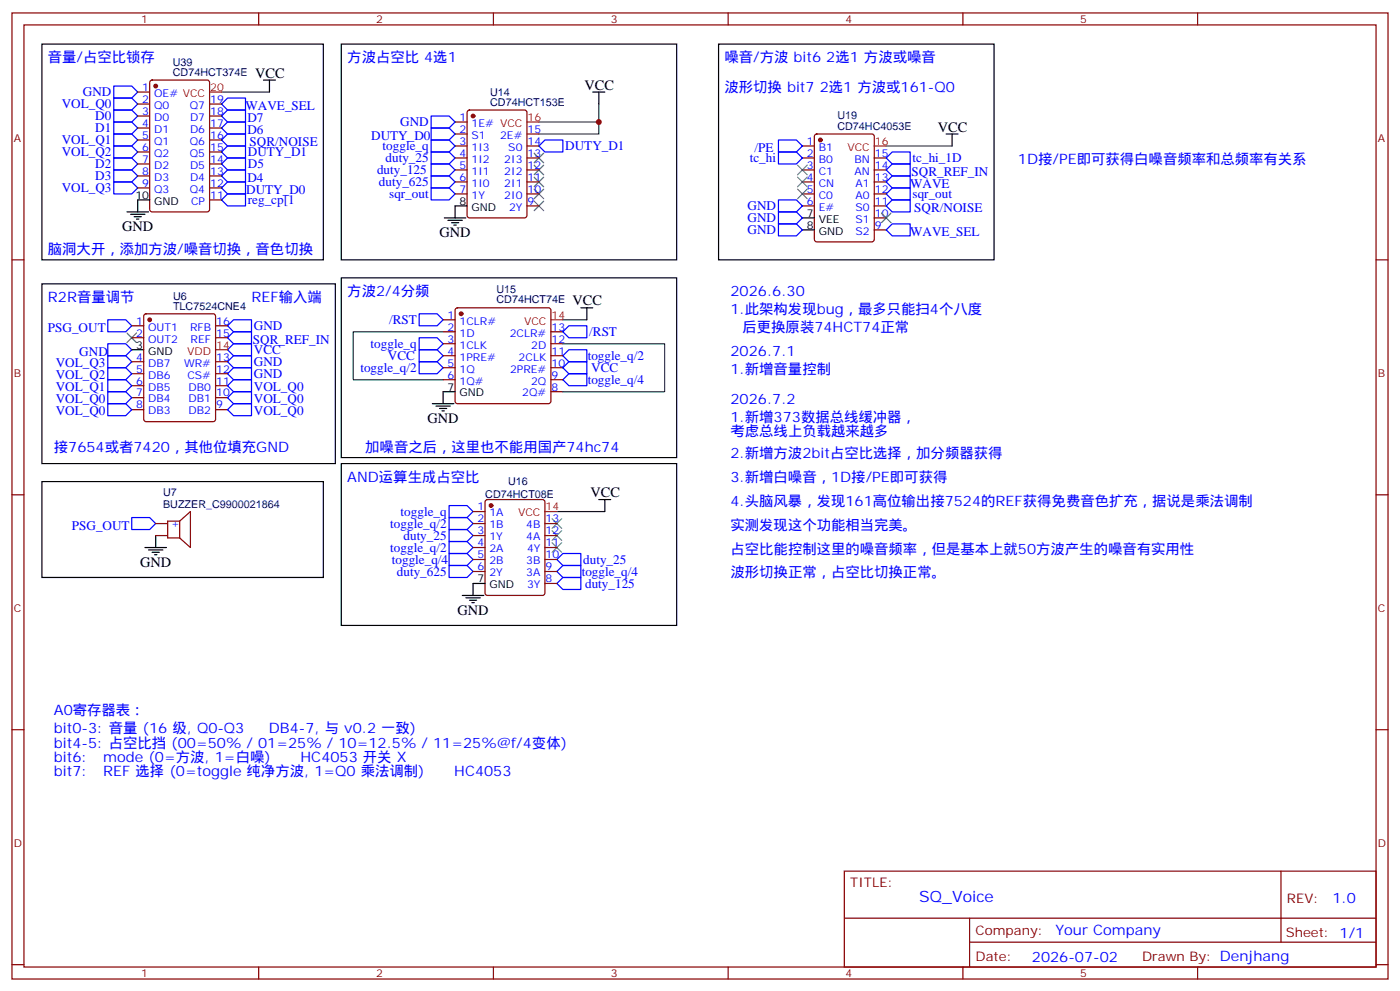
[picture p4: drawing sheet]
<svg xmlns="http://www.w3.org/2000/svg" width="412mm" height="292mm" viewBox="0 0 412 292" stroke-linecap="round" stroke-linejoin="round" font-family="sans-serif">
<g fill="none" stroke="#870000" stroke-width=".35">
<path d="M3.5 3.8h405.4v284.3h-405.4zM7.1 7.3h398.2v277.3h-398.2zM76.2 3.8v3.5M145.3 3.8v3.5M214.5 3.8v3.5M283.6 3.8v3.5M352.8 3.8v3.5M40.6 27.1h3.5M40.6 30.6h3.5M40.6 34.1h3.5M40.6 37.7h3.5M44.3 23.8l.5-.2h16.2l.7 .4v37.7l-.4 .6-16.5 .1-.6-.5-.1-37.6z"/>
<path d="M61.7 30.6h3.6M61.7 34.1h3.6M61.7 37.7h3.6M134.1 35.9h3.5M134.1 39.4h3.5M137.8 32.6l.5-.2h16.2l.7 .4v30.6l-.4 .7h-16.5l-.7-.4v-30.6zM155.2 39.4h3.5M240.1 39.6l.5-.2h16.2l.7 .5v30.6l-.4 .6-16.5 .1-.7-.5v-30.6zM40.6 41.2h3.5M40.6 44.7h3.5M40.6 48.3h3.5M40.6 51.8h3.5"/>
<path d="M40.6 55.3h3.5M61.7 41.2h3.6M61.7 44.7h3.6M61.7 48.3h3.6M61.7 51.8h3.6M61.7 55.3h3.6M61.7 58.8h3.6M134.1 43h3.5M134.1 46.5h3.5M134.1 50h3.5M134.1 53.6h3.5M134.1 57.1h3.5"/>
<path d="M155.2 43h3.5M155.2 46.5h3.5M155.2 50h3.5M155.2 53.6h3.5M155.2 57.1h3.5M236.4 43h3.5M236.4 46.5h3.5M236.4 50h3.5M236.4 53.6h3.5M236.4 57.1h3.5M257.5 46.5h3.6M257.5 50h3.6"/>
<path d="M257.5 53.6h3.6M257.5 57.1h3.6M3.5 76.5h3.6M155.2 60.6h3.5M236.4 60.6h3.5M257.5 60.6h3.6M257.5 67.7h3.6M257.5 64.1h3.6M405.3 76.5h3.6M38.8 95.9h3.5M38.8 99.4h3.5M42.6 92.6l.4-.2h19.8l.6 .4 .1 30.6-.5 .7h-20l-.6-.5-.1-30.5z"/>
<path d="M63.5 95.9h3.5M63.5 99.4h3.5M130.5 94.1h3.6M130.5 97.6h3.6M134.3 90.8l.5-.2h26.8l.5 .2 .2 .5v26.8l-.3 .5-.4 .2h-26.8l-.5-.2-.2-.5v-26.8zM162.3 97.6h3.5M38.8 106.5h3.5M38.8 110h3.5M38.8 113.5h3.5M38.8 117.1h3.5M63.5 106.5h3.5M63.5 110h3.5"/>
<path d="M63.5 113.5h3.5M63.5 117.1h3.5M130.5 101.2h3.6M130.5 104.7h3.6M130.5 108.2h3.6M130.5 111.8h3.6M162.3 101.2h3.5M162.3 104.7h3.5M162.3 108.2h3.5M162.3 111.8h3.5M162.3 115.3h3.5M38.8 120.6h3.5"/>
<path d="M63.5 120.6h3.5M3.5 145.6h3.6M45.9 154.1h3.5M45.9 157.6h3.5M52.9 153.4h-3.5v4.9h3.5M52.9 153.4v4.9M52.9 153.4l3.2-2.8v10.5l-3.2-2.8M139.3 150.6h3.6M139.3 154.1h3.6M139.3 157.6h3.6M143.1 147.2l.5-.2h16.2l.7 .5v27.1l-.4 .6-16.5 .1-.7-.5v-27.1zM160.5 154.1h3.5"/>
<path d="M160.5 157.6h3.5M405.3 145.6h3.6M139.3 161.1h3.6M139.3 164.7h3.6M139.3 168.2h3.6M160.5 161.1h3.5M160.5 164.7h3.5M160.5 168.2h3.5M160.5 171.7h3.5M3.5 214.8h3.6M405.3 214.8h3.6M248.7 256.4h156.6v28.2h-156.6z"/>
<path d="M377.3 256.4v20.9M248.7 270.2h156.5M285.6 277.3h119.6M285.6 270.2v14.2M3.5 283.9h3.6M76.2 284.6v3.5M145.3 284.6v3.5M214.5 284.6v3.5M283.6 284.6v3.5M352.8 284.6v3.5M405.3 283.9h3.6"/>
</g>
<g fill="none" stroke="#000" stroke-width=".35">
<path d="M12.3 13h82.9v63.5h-82.9zM100.5 13h98.8v63.5h-98.8zM211.7 13h81.1v63.5h-81.1zM77.6 23.6h3.5M79.4 23.6v3.5M174.6 27.1h3.6M176.4 27.1v3.5M278.7 39.4h3.5M280.5 39.4v3.6M44.1 58.8h-3.5v3.6M37.4 62.4h6.3M38.5 63.1h4.2"/>
<path d="M39.5 63.8h2.1M40.2 64.5h.7M130.9 64.1h6.3M131.9 64.8h4.3M133 65.5h2.1M133.7 66.3h.7M137.6 60.6h-3.5v3.5M236.4 64.1h3.5M236.4 67.7h3.5M12.3 83.5h86.5v53h-86.5zM100.5 81.8h98.8v52.9h-98.8zM171.1 90.6h3.5"/>
<path d="M172.9 90.6v3.5M38.8 102.9h3.5M127.4 118.8h6.3M128.4 119.5h4.2M134.1 115.3h-3.6v3.5M100.5 136.5h98.8v47.6h-98.8zM129.5 120.2h2.1M130.2 120.9h.7M12.3 141.7h82.9v28.3h-82.9zM45.9 157.6v3.5M176.4 147h3.5M178.2 147v3.6"/>
<path d="M42.7 161.1h6.3M43.7 161.9h4.3M44.8 162.6h2.1M45.5 163.3h.7M136.2 175.3h6.3M137.2 176h4.3M138.3 176.7h2.1M139 177.4h.7M142.9 171.7h-3.6v3.6"/>
</g>
<g fill="none" stroke="#00f" stroke-width=".35">
<path d="M33.5 39.4h5.3l1.8 1.8-1.8 1.8h-5.3zM33.5 28.9h5.3l1.8 1.7-1.8 1.8h-5.3zM33.5 35.9h5.3l1.8 1.8-1.8 1.7h-5.3zM33.5 32.4h5.3l1.8 1.7-1.8 1.8h-5.3zM33.5 25.3h5.3l1.8 1.8-1.8 1.8h-5.3zM65.3 30.6l1.7-1.7h5.3v3.5h-5.3zM65.3 34.1l1.7-1.7h5.3v3.5h-5.3zM67 35.9h5.3v3.5h-5.3l-1.7-1.7zM67 39.4h5.3v3.6h-5.3l-1.7-1.8zM127 34.1h5.3l1.8 1.8-1.8 1.8h-5.3zM127 37.7h5.3l1.8 1.7-1.8 1.8h-5.3zM33.5 53.6h5.3l1.8 1.7-1.8 1.8h-5.3z"/>
<path d="M33.5 43h5.3l1.8 1.7-1.8 1.8h-5.3zM33.5 50h5.3l1.8 1.8-1.8 1.8h-5.3zM33.5 46.5h5.3l1.8 1.8-1.8 1.7h-5.3zM67 57.1h5.3v3.5h-5.3l-1.7-1.8zM67 43h5.3v3.5h-5.3l-1.7-1.8zM67 53.6h5.3v3.5h-5.3l-1.7-1.8zM67 46.5h5.3v3.5h-5.3l-1.7-1.7zM67 50h5.3v3.6h-5.3l-1.7-1.8zM127 55.3h5.3l1.8 1.8-1.8 1.7h-5.3zM127 51.8h5.3l1.8 1.8-1.8 1.7h-5.3zM127 48.3h5.3l1.8 1.7-1.8 1.8h-5.3zM127 44.7h5.3l1.8 1.8-1.8 1.8h-5.3z"/>
<path d="M127 41.2h5.3l1.8 1.8-1.8 1.7h-5.3zM158.7 43l1.8-1.8h5.3v3.5h-5.3zM229.3 58.8h5.3l1.8 1.8-1.8 1.8h-5.3zM229.3 41.2h5.3l1.8 1.8-1.8 1.7h-5.3zM229.3 44.7h5.3l1.8 1.8-1.8 1.8h-5.3zM262.8 55.3h5.3v3.5h-5.3l-1.7-1.7zM262.8 51.8h5.3v3.5h-5.3l-1.7-1.7zM262.8 58.8h5.3v3.6h-5.3l-1.7-1.8zM262.8 44.7h5.3v3.6h-5.3l-1.7-1.8zM262.8 48.3h5.3v3.5h-5.3l-1.7-1.8zM229.3 65.9h5.3l1.8 1.8-1.8 1.7h-5.3zM229.3 62.4h5.3l1.8 1.7-1.8 1.8h-5.3z"/>
<path d="M262.8 65.9h5.3v3.5h-5.3l-1.7-1.7zM31.7 94.1h5.3l1.8 1.8-1.8 1.7h-5.3zM68.8 97.6h5.3v3.6h-5.3l-1.8-1.8zM68.8 94.1h5.3v3.5h-5.3l-1.8-1.7zM123.5 92.4h5.3l1.7 1.7-1.7 1.8h-5.3zM123.5 99.4h5.3l1.7 1.8-1.7 1.7h-5.3zM167.6 95.9h5.3v3.5h-5.3l-1.8-1.8zM31.7 104.7h5.3l1.8 1.8-1.8 1.7h-5.3zM31.7 101.2h5.3l1.8 1.7-1.8 1.8h-5.3zM31.7 108.2h5.3l1.8 1.8-1.8 1.8h-5.3zM31.7 115.3h5.3l1.8 1.8-1.8 1.7h-5.3zM31.7 111.8h5.3l1.8 1.7-1.8 1.8h-5.3z"/>
<path d="M31.7 118.8h5.3l1.8 1.8-1.8 1.7h-5.3zM67 113.5l1.8-1.7h5.3v3.5h-5.3zM68.8 101.2h5.3v3.5h-5.3l-1.8-1.8zM68.8 104.7h5.3v3.5h-5.3l-1.8-1.7zM68.8 108.2h5.3v3.6h-5.3l-1.8-1.8zM68.8 115.3h5.3v3.5h-5.3l-1.8-1.7zM123.5 106.5h5.3l1.7 1.7-1.7 1.8h-5.3zM123.5 102.9h5.3l1.7 1.8-1.7 1.8h-5.3zM167.6 110h5.3v3.5h-5.3l-1.8-1.7zM167.6 102.9h5.3v3.6h-5.3l-1.8-1.8zM167.6 106.5h5.3v3.5h-5.3l-1.8-1.8zM67 120.6l1.8-1.8h5.3v3.5h-5.3z"/>
<path d="M38.8 152.3h5.3l1.8 1.8-1.8 1.8h-5.3zM132.3 159.4h5.3l1.7 1.7-1.7 1.8h-5.3zM132.3 155.9h5.3l1.7 1.7-1.7 1.8h-5.3zM132.3 152.3h5.3l1.7 1.8-1.7 1.8h-5.3zM132.3 148.8h5.3l1.7 1.8-1.7 1.7h-5.3zM132.3 166.4h5.3l1.7 1.8-1.7 1.8h-5.3zM132.3 162.9h5.3l1.7 1.8-1.7 1.7h-5.3zM164 168.2l1.8-1.8h5.3v3.6h-5.3zM165.8 170h5.3v3.5h-5.3l-1.8-1.8zM165.8 162.9h5.3v3.5h-5.3l-1.8-1.7z"/>
</g>
<path d="M65.3 27.1h14.1M176.4 35.9v3.5h-17.7M176.4 30.6v5.3h-17.7M261.1 43h19.4M130.5 97.6h-26.4v14.2h26.4M165.8 94.1h7.1M165.8 101.2h30v14.1h-30M164 150.6h14.2" fill="none" stroke="#008700" stroke-width=".35"/>
<g fill="none" stroke="#3c3" stroke-width=".35">
<path d="M157.3 45.1l2.9 2.8M157.3 48.6l2.9 2.8M157.3 52.1l2.9 2.9M157.3 55.7l2.9 2.8M157.3 59.2l2.9 2.8M160.2 45.1l-2.9 2.8M160.2 48.6l-2.9 2.8M160.2 52.1l-2.9 2.9M160.2 55.7l-2.9 2.8M160.2 59.2l-2.9 2.8M234.9 55.7l2.9 2.8M234.9 52.1l2.9 2.9"/>
<path d="M234.9 48.6l2.9 2.8M237.8 55.7l-2.9 2.8M237.8 52.1l-2.9 2.9M237.8 48.6l-2.9 2.8M259.6 62.7l2.9 2.8M262.5 62.7l-2.9 2.8M37.4 98l2.8 2.8M40.2 98l-2.8 2.8M162.6 152.7l2.9 2.8M162.6 156.2l2.9 2.8M162.6 159.7l2.9 2.9M165.5 152.7l-2.9 2.8"/>
<path d="M165.5 156.2l-2.9 2.8M165.5 159.7l-2.9 2.9"/>
</g>
<g fill="#870000" stroke="#870000" stroke-width=".35">
<circle cx="144.6" cy="148.8" r=".53"/>
<circle cx="135.8" cy="92.4" r=".53"/>
<circle cx="139.3" cy="34.1" r=".53"/>
<circle cx="44.1" cy="94.1" r=".53"/>
<circle cx="241.7" cy="41.2" r=".53"/>
<circle cx="45.9" cy="25.3" r=".53"/>
</g>
<path d="M61.7 27.1h3.6M155.2 35.9h3.5M257.5 43h3.6M162.3 94.1h3.5M63.5 102.9h3.5M160.5 150.6h3.5" fill="none" stroke="#f00" stroke-width=".35"/>
<circle cx="176.4" cy="35.9" r=".88" fill="#c00"/>
<text font-size="4.6" fill="#00f" x="270.8" y="265.4">SQ_Voice</text>
<g font-size="4.2" fill="#00f">
<text x="14.1" y="18.3">音量/占空比锁存</text>
<text x="102.3" y="18.3">方波占空比 4选1</text>
<text x="213.4" y="18.3">噪音/方波 bit6 2选1 方波或噪音</text>
<text x="213.4" y="27.1">波形切换 bit7 2选1 方波或161-Q0</text>
<text x="299.9" y="48.3">1D接/PE即可获得白噪音频率和总频率有关系</text>
<text x="14.1" y="74.7">脑洞大开，添加方波/噪音切换，音色切换</text>
<text x="14.1" y="88.8">R2R音量调节</text>
<text x="74.1" y="88.8">REF输入端</text>
<text x="102.3" y="87.1">方波2/4分频</text>
<text x="215.2" y="87.1">2026.6.30</text>
<text x="215.2" y="92.4">1.此架构发现bug，最多只能扫4个八度</text>
<text x="218.7" y="97.6">后更换原装74HCT74正常</text>
<text x="215.2" y="104.7">2026.7.1</text>
<text x="215.2" y="110">1.新增音量控制</text>
<text x="215.2" y="118.8">2026.7.2</text>
<text x="215.2" y="124.1">1.新增373数据总线缓冲器，</text>
<text x="215.2" y="128.3">考虑总线上负载越来越多</text>
<text x="15.9" y="132.9">接7654或者7420，其他位填充GND</text>
<text x="107.6" y="132.9">加噪音之后，这里也不能用国产74hc74</text>
<text x="215.2" y="134.7">2.新增方波2bit占空比选择，加分频器获得</text>
<text x="102.3" y="141.7">AND运算生成占空比</text>
<text x="215.2" y="141.7">3.新增白噪音，1D接/PE即可获得</text>
<text x="215.2" y="148.8">4.头脑风暴，发现161高位输出接7524的REF获得免费音色扩充，据说是乘法调制</text>
<text x="215.2" y="155.9">实测发现这个功能相当完美。</text>
<text x="215.2" y="162.9">占空比能控制这里的噪音频率，但是基本上就50方波产生的噪音有实用性</text>
<text x="215.2" y="170">波形切换正常，占空比切换正常。</text>
<text x="15.9" y="215.8">bit0-3: 音量 (16 级, Q0-Q3</text>
<text x="15.9" y="210.5">A0寄存器表：</text>
<text x="79.2" y="215.8">DB4-7, 与 v0.2 一致)</text>
<text x="15.9" y="220.1">bit4-5: 占空比挡 (00=50% / 01=25% / 10=12.5% / 11=25%@f/4变体)</text>
<text x="15.9" y="224.3">bit6:</text>
<text x="30.4" y="224.3">mode (0=方波, 1=白噪)</text>
<text x="88.5" y="224.3">HC4053 开关 X</text>
<text x="15.9" y="228.5">bit7:</text>
<text x="30.4" y="228.5">REF 选择 (0=toggle 纯净方波, 1=Q0 乘法调制)</text>
<text x="133.8" y="228.5">HC4053</text>
<text x="392.5" y="265.7">1.0</text>
<text x="310.9" y="275.2">Your Company</text>
<text x="304" y="283">2026-07-02</text>
</g>
<g font-size="4.2">
<text x="75.1" y="22.9">VCC</text>
<text x="172.2" y="26.4">VCC</text>
<text x="276.2" y="38.7">VCC</text>
<text x="36" y="68">GND</text>
<text x="129.5" y="69.8">GND</text>
<text x="168.6" y="89.9">VCC</text>
<text x="125.9" y="124.5">GND</text>
<text x="173.9" y="146.3">VCC</text>
<text x="41.3" y="166.8">GND</text>
<text x="134.8" y="180.9">GND</text>
</g>
<g font-size="3.9" fill="#00f">
<text x="24.4" y="28.4">GND</text>
<text x="18.2" y="31.9">VOL_Q0</text>
<text x="28.1" y="35.4">D0</text>
<text x="72.3" y="32.4">WAVE_SEL</text>
<text x="72.9" y="35.9">D7</text>
<text x="28.1" y="38.9">D1</text>
<text x="72.9" y="39.4">D6</text>
<text x="109.4" y="41.2">DUTY_D0</text>
<text x="117.9" y="37.2">GND</text>
<text x="18.2" y="45.9">VOL_Q2</text>
<text x="18.2" y="42.4">VOL_Q1</text>
<text x="73" y="45.9">DUTY_D1</text>
<text x="73.5" y="43">SQR/NOISE</text>
<text x="112.7" y="44.2">toggle_q</text>
<text x="113.6" y="47.7">duty_25</text>
<text x="166.5" y="44.1">DUTY_D1</text>
<text x="220.8" y="47.7">tc_hi</text>
<text x="222.2" y="44.7">/PE</text>
<text x="268.8" y="47.7">tc_hi_1D</text>
<text x="28.1" y="53">D3</text>
<text x="28.1" y="49.4">D2</text>
<text x="72.9" y="53.6">D4</text>
<text x="73" y="49.4">D5</text>
<text x="111.1" y="51.3">duty_125</text>
<text x="268.5" y="51.8">SQR_REF_IN</text>
<text x="18.2" y="56.5">VOL_Q3</text>
<text x="72.5" y="57.1">DUTY_D0</text>
<text x="111.6" y="54.8">duty_625</text>
<text x="114.7" y="58.3">sqr_out</text>
<text x="268.1" y="55.3">WAVE</text>
<text x="268.8" y="58.3">sqr_out</text>
<text x="73" y="60">reg_cp[1</text>
<text x="220.2" y="61.9">GND</text>
<text x="220.2" y="65.4">GND</text>
<text x="269.3" y="62.4">SQR/NOISE</text>
<text x="220.2" y="68.9">GND</text>
<text x="268.1" y="69.4">WAVE_SEL</text>
<text x="114.6" y="95.4">/RST</text>
<text x="14.1" y="97.6">PSG_OUT</text>
<text x="74.5" y="101.2">SQR_REF_IN</text>
<text x="74.8" y="97.2">GND</text>
<text x="173.6" y="98.9">/RST</text>
<text x="23.4" y="104.7">GND</text>
<text x="74.8" y="104.2">VCC</text>
<text x="74.8" y="107.7">GND</text>
<text x="109.2" y="102.4">toggle_q</text>
<text x="114.2" y="106">VCC</text>
<text x="173.1" y="106">toggle_q/2</text>
<text x="16.4" y="108.1">VOL_Q3</text>
<text x="16.4" y="111.7">VOL_Q2</text>
<text x="74.8" y="111.3">GND</text>
<text x="106.2" y="109.5">toggle_q/2</text>
<text x="173.1" y="113.1">toggle_q/4</text>
<text x="174.2" y="109.5">VCC</text>
<text x="16.4" y="118.6">VOL_Q0</text>
<text x="16.4" y="115.2">VOL_Q1</text>
<text x="74.8" y="118.6">VOL_Q0</text>
<text x="74.8" y="115.1">VOL_Q0</text>
<text x="16.4" y="122.1">VOL_Q0</text>
<text x="74.8" y="122.1">VOL_Q0</text>
<text x="21.2" y="155.9">PSG_OUT</text>
<text x="115" y="155.3">toggle_q/2</text>
<text x="118" y="151.8">toggle_q</text>
<text x="118.9" y="158.9">duty_25</text>
<text x="115" y="162.4">toggle_q/2</text>
<text x="115.4" y="166">toggle_q/4</text>
<text x="171.8" y="165.9">duty_25</text>
<text x="116.9" y="169.5">duty_625</text>
<text x="171.4" y="169.5">toggle_q/4</text>
<text x="172.4" y="173">duty_125</text>
</g>
<g font-size="3.9" fill="#800">
<text x="250.5" y="261">TITLE:</text>
<text x="379.1" y="265.7">REV:</text>
<text x="287.4" y="275.2">Company:</text>
<text x="378.7" y="275.8">Sheet: 1/1</text>
<text x="287.4" y="282.9">Date:</text>
<text x="336.4" y="282.9">Drawn By: Denjhang</text>
</g>
<g font-size="3.2" fill="#800">
<text x="41.6" y="6.8">1</text>
<text x="110.8" y="6.8">2</text>
<text x="179.9" y="6.8">3</text>
<text x="249.1" y="6.8">4</text>
<text x="318.2" y="6.8">5</text>
<text x="4.1" y="41.9">A</text>
<text x="405.9" y="41.9">A</text>
<text x="4.1" y="111.1">B</text>
<text x="405.9" y="111.1">B</text>
<text x="4.1" y="180.2">C</text>
<text x="405.9" y="180.2">C</text>
<text x="4.1" y="249.3">D</text>
<text x="405.9" y="249.3">D</text>
<text x="41.6" y="287.6">1</text>
<text x="110.8" y="287.6">2</text>
<text x="179.9" y="287.6">3</text>
<text x="249.1" y="287.6">4</text>
<text x="318.2" y="287.6">5</text>
</g>
<g font-size="3.2" fill="#000080">
<text x="50.9" y="22.4">CD74HCT374E</text>
<text x="50.9" y="19.4">U39</text>
<text x="144.4" y="28.2">U14</text>
<text x="144.4" y="31.3">CD74HCT153E</text>
<text x="246.7" y="35">U19</text>
<text x="246.7" y="38.2">CD74HC4053E</text>
<text x="51" y="88.2">U6</text>
<text x="146.2" y="89.2">CD74HCT74E</text>
<text x="146.2" y="86.3">U15</text>
<text x="51" y="91.2">TLC7524CNE4</text>
<text x="149.7" y="142.7">U16</text>
<text x="48" y="149.5">BUZZER_C9900021864</text>
<text x="48" y="146.1">U7</text>
<text x="142.9" y="146.4">CD74HCT08E</text>
</g>
<g font-size="3.2" fill="#00f">
<text x="41.9" y="26.7">1</text>
<text x="45.4" y="28.5">OE# VCC</text>
<text x="41.9" y="30.3">2</text>
<text x="41.9" y="33.8">3</text>
<text x="45.4" y="32">Q0</text>
<text x="45.4" y="35.6">D0</text>
<text x="55.9" y="32">Q7</text>
<text x="56" y="35.6">D7</text>
<text x="61.9" y="33.8">18</text>
<text x="61.9" y="30.3">19</text>
<text x="135.4" y="35.6">1</text>
<text x="41.9" y="37.3">4</text>
<text x="41.9" y="40.9">5</text>
<text x="45.4" y="39.1">D1</text>
<text x="56" y="39.1">D6</text>
<text x="61.9" y="40.9">16</text>
<text x="61.9" y="37.3">17</text>
<text x="135.4" y="39.1">2</text>
<text x="138.9" y="37.3">1E# VCC</text>
<text x="138.9" y="40.9">S1</text>
<text x="147.3" y="40.9">2E#</text>
<text x="155.4" y="39.1">15</text>
<text x="41.9" y="44.4">6</text>
<text x="41.9" y="47.9">7</text>
<text x="45.4" y="42.6">Q1</text>
<text x="45.4" y="46.1">Q2</text>
<text x="55.9" y="46.1">Q5</text>
<text x="55.9" y="42.6">Q6</text>
<text x="61.9" y="47.9">14</text>
<text x="61.9" y="44.4">15</text>
<text x="135.4" y="42.6">3</text>
<text x="135.4" y="46.1">4</text>
<text x="138.9" y="44.4">1I3</text>
<text x="138.9" y="47.9">1I2</text>
<text x="148.6" y="47.9">2I3</text>
<text x="149.7" y="44.4">S0</text>
<text x="155.4" y="46.1">13</text>
<text x="155.4" y="42.6">14</text>
<text x="237.7" y="42.6">1</text>
<text x="237.7" y="46.1">2</text>
<text x="241.2" y="44.4">B1</text>
<text x="241.2" y="47.9">B0</text>
<text x="251.7" y="47.9">BN</text>
<text x="257.7" y="46.1">15</text>
<text x="41.9" y="51.4">8</text>
<text x="45.4" y="49.7">D2</text>
<text x="45.4" y="53.2">D3</text>
<text x="56" y="53.2">D4</text>
<text x="56" y="49.7">D5</text>
<text x="61.9" y="51.4">13</text>
<text x="135.4" y="49.7">5</text>
<text x="135.4" y="53.2">6</text>
<text x="138.9" y="51.4">1I1</text>
<text x="148.6" y="51.4">2I2</text>
<text x="155.4" y="53.2">11</text>
<text x="155.4" y="49.7">12</text>
<text x="237.7" y="49.7">3</text>
<text x="237.7" y="53.2">4</text>
<text x="241.2" y="51.4">C1</text>
<text x="251.7" y="51.4">AN</text>
<text x="257.7" y="53.2">13</text>
<text x="257.7" y="49.7">14</text>
<text x="41.9" y="55">9</text>
<text x="45.4" y="56.7">Q3</text>
<text x="55.9" y="56.7">Q4</text>
<text x="61.9" y="58.5">11</text>
<text x="61.9" y="55">12</text>
<text x="135.4" y="56.7">7</text>
<text x="138.9" y="55">1I0</text>
<text x="138.9" y="58.5">1Y</text>
<text x="148.6" y="58.5">2I0</text>
<text x="148.6" y="55">2I1</text>
<text x="155.4" y="56.7">10</text>
<text x="237.7" y="56.7">5</text>
<text x="241.2" y="55">CN</text>
<text x="241.2" y="58.5">C0</text>
<text x="252" y="58.5">A0</text>
<text x="252" y="55">A1</text>
<text x="257.7" y="56.7">12</text>
<text x="56.3" y="60.3">CP</text>
<text x="149.9" y="62">2Y</text>
<text x="155.4" y="60.3">9</text>
<text x="237.7" y="60.3">6</text>
<text x="241.2" y="62">E#</text>
<text x="252" y="65.5">S1</text>
<text x="252" y="62">S0</text>
<text x="257.7" y="63.8">10</text>
<text x="257.7" y="60.3">11</text>
<text x="252" y="69.1">S2</text>
<text x="257.7" y="67.3">9</text>
<text x="40.1" y="95.5">1</text>
<text x="63.7" y="95.5">16</text>
<text x="131.9" y="93.8">1</text>
<text x="135.4" y="95.5">1CLR#</text>
<text x="40.1" y="99.1">2</text>
<text x="43.6" y="100.8">OUT2</text>
<text x="43.6" y="97.3">OUT1</text>
<text x="56" y="97.3">RFB</text>
<text x="56.2" y="100.8">REF</text>
<text x="63.7" y="99.1">15</text>
<text x="131.9" y="97.3">2</text>
<text x="131.9" y="100.8">3</text>
<text x="135.4" y="99.1">1D</text>
<text x="150.2" y="99.1">2CLR#</text>
<text x="162.5" y="100.8">12</text>
<text x="162.5" y="97.3">13</text>
<text x="40.1" y="106.1">4</text>
<text x="43.6" y="107.9">DB7</text>
<text x="54.3" y="107.9">WR#</text>
<text x="63.7" y="106.1">13</text>
<text x="131.9" y="104.4">4</text>
<text x="131.9" y="107.9">5</text>
<text x="135.4" y="102.6">1CLK</text>
<text x="135.4" y="106.1">1PRE#</text>
<text x="152.8" y="106.1">2CLK</text>
<text x="156.5" y="102.6">2D</text>
<text x="162.5" y="107.9">10</text>
<text x="162.5" y="104.4">11</text>
<text x="40.1" y="113.2">6</text>
<text x="40.1" y="109.6">5</text>
<text x="43.6" y="111.4">DB6</text>
<text x="55.2" y="111.4">CS#</text>
<text x="63.7" y="109.6">12</text>
<text x="63.7" y="113.2">11</text>
<text x="131.9" y="111.4">6</text>
<text x="135.4" y="109.6">1Q</text>
<text x="135.4" y="113.2">1Q#</text>
<text x="150.2" y="109.6">2PRE#</text>
<text x="156.5" y="113.2">2Q</text>
<text x="162.5" y="111.4">9</text>
<text x="40.1" y="116.7">7</text>
<text x="43.6" y="118.5">DB4</text>
<text x="43.6" y="114.9">DB5</text>
<text x="55.6" y="114.9">DB0</text>
<text x="55.6" y="118.5">DB1</text>
<text x="63.7" y="116.7">10</text>
<text x="153.9" y="116.7">2Q#</text>
<text x="162.5" y="114.9">8</text>
<text x="40.1" y="120.2">8</text>
<text x="43.6" y="122">DB3</text>
<text x="55.6" y="122">DB2</text>
<text x="63.7" y="120.2">9</text>
<text x="50.4" y="155.2">+</text>
<text x="140.7" y="150.2">1</text>
<text x="140.7" y="153.7">2</text>
<text x="144.2" y="152">1A</text>
<text x="144.2" y="155.5">1B</text>
<text x="155" y="155.5">4B</text>
<text x="160.7" y="153.7">13</text>
<text x="140.7" y="157.3">3</text>
<text x="140.7" y="160.8">4</text>
<text x="144.2" y="159">1Y</text>
<text x="155" y="159">4A</text>
<text x="160.7" y="160.8">11</text>
<text x="160.7" y="157.3">12</text>
<text x="140.7" y="164.3">5</text>
<text x="140.7" y="167.9">6</text>
<text x="144.2" y="162.6">2A</text>
<text x="144.2" y="166.1">2B</text>
<text x="155" y="166.1">3B</text>
<text x="155.2" y="162.6">4Y</text>
<text x="160.7" y="167.9">9</text>
<text x="160.7" y="164.3">10</text>
<text x="144.2" y="169.6">2Y</text>
<text x="155" y="169.6">3A</text>
<text x="155.2" y="173.1">3Y</text>
<text x="160.7" y="171.4">8</text>
</g>
<g font-size="3.2" fill="#f00">
<text x="61.9" y="26.7">20</text>
<text x="155.4" y="35.6">16</text>
<text x="249.6" y="44.4">VCC</text>
<text x="257.7" y="42.6">16</text>
<text x="154.4" y="95.5">VCC</text>
<text x="162.5" y="93.8">14</text>
<text x="55.1" y="104.4">VDD</text>
<text x="63.7" y="102.6">14</text>
<text x="152.6" y="152">VCC</text>
<text x="160.7" y="150.2">14</text>
</g>
<g font-size="3.2">
<text x="39.9" y="58.5">10</text>
<text x="45.4" y="60.3">GND</text>
<text x="135.4" y="60.3">8</text>
<text x="138.9" y="62">GND</text>
<text x="237.7" y="63.8">7</text>
<text x="241.2" y="65.5">VEE</text>
<text x="237.7" y="67.3">8</text>
<text x="241.2" y="69.1">GND</text>
<text x="40.1" y="102.6">3</text>
<text x="43.6" y="104.4">GND</text>
<text x="131.9" y="114.9">7</text>
<text x="135.4" y="116.7">GND</text>
<text x="140.7" y="171.4">7</text>
<text x="144.2" y="173.1">GND</text>
</g>
</svg>
